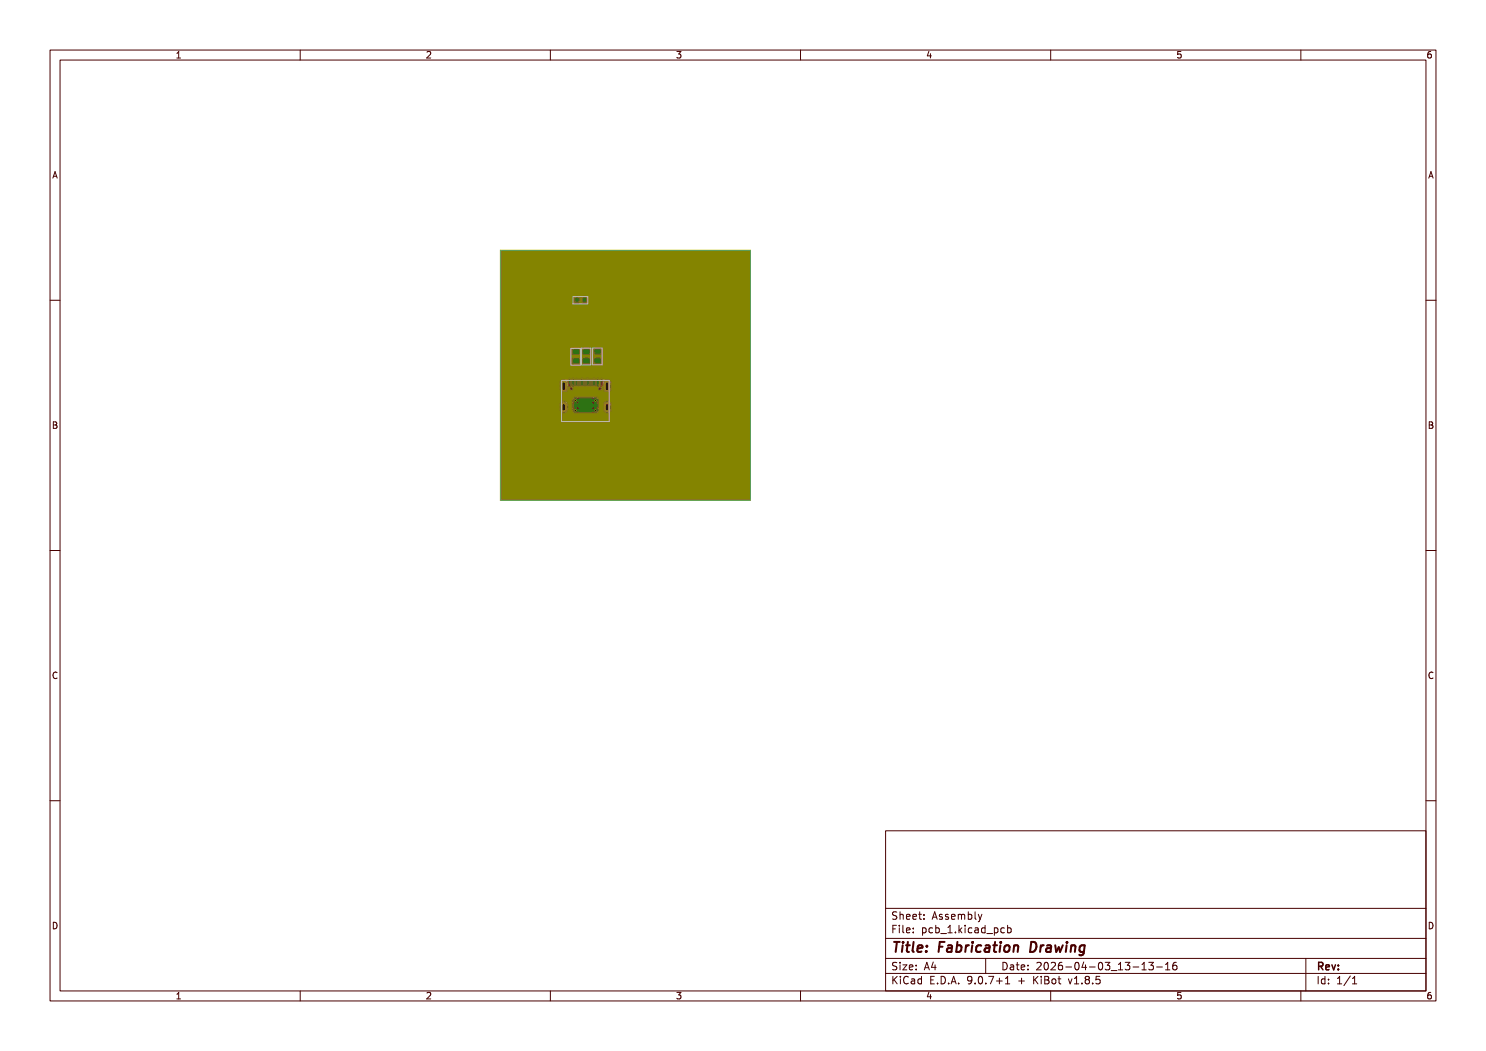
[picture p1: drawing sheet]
<svg xmlns="http://www.w3.org/2000/svg" width="297mm" height="210mm" viewBox="0 0 297 210" stroke-linecap="round" stroke-linejoin="round" font-family="sans-serif">
<g fill="#840000">
<path d="M118.8 71.7l1.1-.1 .2 .3v.6l-.3 .1h-1l-.1-.2z" fill-rule="evenodd"/>
<path d="M118.8 69.9l1.1-.1 .2 .2v.7l-.3 .1h-1l-.1-.2z" fill-rule="evenodd"/>
<path d="M116.5 71.7h1.2l.1 .2v.6l-.2 .2-1-.1-.2-.2z" fill-rule="evenodd"/>
<path d="M116.5 69.9l1.2-.1 .1 .3v.6l-.2 .1h-1l-.2-.2z" fill-rule="evenodd"/>
<path d="M115.6 75.8h.3v1.4h-.3z" fill-rule="evenodd"/>
<path d="M116.6 75.8h.3v1.4h-.3z" fill-rule="evenodd"/>
<path d="M117.1 75.8h.3v1.4h-.3z" fill-rule="evenodd"/>
<path d="M118.1 75.8h.3v1.4h-.3z" fill-rule="evenodd"/>
<path d="M119.1 75.8h.5v1.4h-.5z" fill-rule="evenodd"/>
<path d="M120 75.8h.5v1.4h-.5z" fill-rule="evenodd"/>
<path d="M118.6 75.8h.3v1.4h-.3z" fill-rule="evenodd"/>
<path d="M117.6 75.8h.3v1.4h-.3z" fill-rule="evenodd"/>
<path d="M116.1 75.8h.3v1.4h-.3z" fill-rule="evenodd"/>
<path d="M115.1 75.8h.3v1.4h-.3z" fill-rule="evenodd"/>
<path d="M114.3 75.8h.5v1.4h-.5z" fill-rule="evenodd"/>
<path d="M113.6 75.8h.5v1.4h-.5z" fill-rule="evenodd"/>
</g>
<path d="M112.7 76.7v1M112.7 81v.8" fill="none" stroke="#840000" stroke-width="1.3"/>
<g fill="#840000">
<circle cx="115" cy="80" r=".25"/>
<circle cx="115" cy="82" r=".25"/>
<circle cx="119" cy="80" r=".25"/>
<circle cx="119" cy="82" r=".25"/>
</g>
<path d="M114.6 79.6l.4-.1 4.2 .1 .3 .4-.1 2.2-.4 .3-4.2-.1-.3-.4v-2z" fill-rule="evenodd" fill="#840000"/>
<path d="M121.3 76.7v1M121.3 81v.8" fill="none" stroke="#840000" stroke-width="1.3"/>
<g fill="#840000">
<path d="M114.8 59.6h.8v.8h-.8z" fill-rule="evenodd"/>
<path d="M116.4 59.6h.8v.8h-.8z" fill-rule="evenodd"/>
<path d="M114.4 71.8l1.2-.1 .2 .2-.1 .6-.2 .2h-1l-.1-.2z" fill-rule="evenodd"/>
<path d="M114.4 69.9h1.2l.2 .2-.1 .6-.2 .2h-1l-.1-.3z" fill-rule="evenodd"/>
</g>
<g fill="#840000">
<circle cx="115" cy="69" r=".3"/>
<circle cx="117" cy="69" r=".3"/>
</g>
<path d="M115.2 60v4l-1.4 1.3v11.2M116.8 60v5l.8 .8h1.2l.6 .6v3.9M115 69l.1 1.4M115.1 72.2v.9l.6 .7v2.7M117 69l.1 .1v1.2M117.1 72.2v1.7l1.6 1.6v1M119.4 72.1v4.4l-.2 .2v.8l-.5 .5h-3.7l-.2-.2v-1.1l-.2-.2" fill="none" stroke="#840000" stroke-width=".2"/>
<path d="M100.5 50.6h49l-.1 48.9h-48.8l-.1-18.6h11v.2h.9v.5h-.9a1.16 1.16 0 0 0 .9 1.3v-1.1l.2 .2 .3-.2v1.1l.5-.2 .3-.5h.6l.5 .5h.6l.3-.5h2.6l.3 .5h.6l.5-.5h-.5v.5h-.5v-.5h-3.5v.5h-.4v-.5h-1.1l.1-.2h1a.15 .15 0 0 0 .2 .2 .15 .15 0 0 0 .2-.2h3.7a.15 .15 0 0 0 .2 .1 .15 .15 0 0 0 0-.2 .15 .15 0 0 0-.2 .1h-3.7l-.2-.1-.2 .1h-1v-.3h5.9l-.5-.4v.4h-.5v-.4l-.4 .4h-2.6l-.5-.4v.4h-.4v-.4l-.5 .4h-.5v-.1h-.9v-.5h.9v-.2h6.4v.2h.9v.5h-.9a1.16 1.16 0 0 0 .9 1.3v-1.1l.2 .2 .3-.2v1.1a1.16 1.16 0 0 0 .9-1.3h-.9v-.5h.9v-.2a1.15 1.15 0 0 0-.9-1v1l-.2-.2-.3 .2v-1a1.15 1.15 0 0 0-.9 1h-6.4l-.2-.7h.7l.5 .5h.6l.3-.5h2.6l.3 .5h.6l.5-.5h-.5v.5h-.5v-.5h-3.5v.5h-.4v-.5h-1.2l-.4-.2h1.6a.15 .15 0 0 0 .2 .2 .15 .15 0 0 0 .2-.2h3.7a.15 .15 0 0 0 .2 .1 .15 .15 0 0 0 0-.2 .15 .15 0 0 0-.2 .1h-3.7l-.2-.1-.2 .1h-1.6l-.3-.1v1l-.2-.2-.3 .2v-1a1.14 1.14 0 0 0-.9 1h-11v-1.2h19.2l-.5-.4v.4h-.5v-.4l-.4 .4h-2.6l-.5-.4v.4h-.4v-.4l-.5 .4h-13.8v-3.1h11v.3h.9v.5h-.9v.4a1.15 1.15 0 0 0 .9 1v-1l.2 .2 .3-.2v1l.4-.1a.88 .88 0 0 1 1.5-.1h4l.7-.5 .5 .2a.39 .39 0 0 1 .6 .3l.5 .2v-1l.2 .2 .3-.2v1a1.19 1.19 0 0 0 .9-1.4h-.9v-.5h.9v-.3a1.15 1.15 0 0 0-.9-1v1l-.2-.2-.3 .2v-1l-.6-.3-.1 1.1h-.2l-.2-1v-2.2l.6-.7v-.8l-.2-.3a.45 .45 0 0 1 .2-.7l-.1-1-.5-.5v-3l-1-1h-1.2l-.4-.5v-3.8l.3-.5v-.7a.71 .71 0 0 0-.6-.7l-.8 .1a.61 .61 0 0 1-.8-.1v2l.5-.2 .2 .1v4.3l1.1 1.1 1.2 .1 .3 .2-.1 2.7a.46 .46 0 0 1-.8 .1l-.5-.1v.9l-.3 .1v.3h-3.2l.2 .7-.2 .5v.8l1.2 1.5v1.1l-.1 .1h-.9l-.4 1.2-.1-.1v-1.1l-.7 .3v1l-.2-.2-.3 .2v-1a1.16 1.16 0 0 0-.9 1h-11v-6.5h14.3v-.7h.5v.7h1.6v-.8h-.4a.66 .66 0 0 1-.9 .1h-1.3l-.3 .2-.1 .5h-13.4v-9.8h13.8l.2 .5 .5 .2v-.7h-14.5v-.6l14.5 .1v-.8a.71 .71 0 0 0-.7 .7h-13.8z" fill-rule="evenodd" fill="#840000"/>
<g fill="#000">
<circle cx="114.1" cy="77.7" r=".3"/>
<circle cx="115" cy="69" r=".15"/>
<circle cx="115" cy="80" r=".15"/>
<circle cx="117" cy="69" r=".15"/>
<circle cx="119" cy="80" r=".15"/>
<circle cx="119.9" cy="77.7" r=".3"/>
<circle cx="115" cy="82" r=".15"/>
<circle cx="119" cy="82" r=".15"/>
</g>
<path d="M112.7 76.6v1.1M121.3 76.6v1.1M112.7 81v.8M121.3 81v.8" fill="none" stroke="#000" stroke-width=".5"/>
<path d="M112.7 76.7v1M112.7 81v.8" fill="none" stroke="#c2c200" stroke-width="1.3"/>
<g fill="#c2c200">
<circle cx="115" cy="80" r=".25"/>
<circle cx="115" cy="82" r=".25"/>
<circle cx="119" cy="80" r=".25"/>
<circle cx="119" cy="82" r=".25"/>
</g>
<path d="M121.3 76.7v1M121.3 81v.8" fill="none" stroke="#c2c200" stroke-width="1.3"/>
<g fill="#000">
<circle cx="114.1" cy="77.7" r=".3"/>
<circle cx="115" cy="80" r=".15"/>
<circle cx="119" cy="80" r=".15"/>
<circle cx="119.9" cy="77.7" r=".3"/>
<circle cx="115" cy="82" r=".15"/>
<circle cx="119" cy="82" r=".15"/>
</g>
<path d="M112.7 76.6v1.1M121.3 76.6v1.1M112.7 81v.8M121.3 81v.8" fill="none" stroke="#000" stroke-width=".5"/>
<g fill="#c2c2c2">
<circle cx="115" cy="69" r=".3"/>
<circle cx="117" cy="69" r=".3"/>
</g>
<g fill="#000">
<circle cx="115" cy="69" r=".15"/>
<circle cx="117" cy="69" r=".15"/>
</g>
<path d="M112.7 76.7v1M112.7 81v.8" fill="none" stroke="#008400" stroke-width="1.3"/>
<g fill="#008400">
<circle cx="115" cy="80" r=".25"/>
<circle cx="115" cy="82" r=".25"/>
<circle cx="119" cy="80" r=".25"/>
<circle cx="119" cy="82" r=".25"/>
</g>
<path d="M121.3 76.7v1M121.3 81v.8" fill="none" stroke="#008400" stroke-width="1.3"/>
<g fill="#008400">
<circle cx="115" cy="69" r=".3"/>
<circle cx="117" cy="69" r=".3"/>
</g>
<path d="M100.5 50.6h49l-.1 48.9h-48.8l-.1-18.6h11v.2h.9v.5h-.9a1.16 1.16 0 0 0 .9 1.3v-1.1l.2 .2 .3-.2v1.1l.5-.2 .3-.5h.6l.5 .5h.6l.3-.5h2.6l.3 .5h.6l.5-.5h-.5v.5h-.5v-.5h-3.5v.5h-.4v-.5h-1.1l.1-.2h1a.15 .15 0 0 0 .2 .2 .15 .15 0 0 0 .2-.2h3.7a.15 .15 0 0 0 .2 .1 .15 .15 0 0 0 0-.2 .15 .15 0 0 0-.2 .1h-3.7l-.2-.1-.2 .1h-1v-.3h5.9l-.5-.4v.4h-.5v-.4l-.4 .4h-2.6l-.5-.4v.4h-.4v-.4l-.5 .4h-.5v-.1h-.9v-.5h.9v-.2h6.4v.2h.9v.5h-.9a1.16 1.16 0 0 0 .9 1.3v-1.1l.2 .2 .3-.2v1.1a1.16 1.16 0 0 0 .9-1.3h-.9v-.5h.9v-.2a1.15 1.15 0 0 0-.9-1v1l-.2-.2-.3 .2v-1a1.15 1.15 0 0 0-.9 1h-6.4l-.2-.7h.7l.5 .5h.6l.3-.5h2.6l.3 .5h.6l.5-.5h-.5v.5h-.5v-.5h-3.5v.5h-.4v-.5h-1.2l-.4-.2h1.6a.15 .15 0 0 0 .2 .2 .15 .15 0 0 0 .2-.2h3.7a.15 .15 0 0 0 .2 .1 .15 .15 0 0 0 0-.2 .15 .15 0 0 0-.2 .1h-3.7l-.2-.1-.2 .1h-1.6l-.3-.1v1l-.2-.2-.3 .2v-1a1.14 1.14 0 0 0-.9 1h-11v-1.2h19.2l-.5-.4v.4h-.5v-.4l-.4 .4h-2.6l-.5-.4v.4h-.4v-.4l-.5 .4h-13.8v-3.1h11v.3h.9v.5h-.9v.4a1.15 1.15 0 0 0 .9 1v-1l.2 .2 .3-.2v1l.6-.4a.39 .39 0 0 1 .7-.1l.4-.3 .1-.4h4.6v.2a.75 .75 0 0 0 1 .4l.3 .4 .5 .2v-1l.2 .2 .3-.2v1a1.19 1.19 0 0 0 .9-1.4h-.9v-.5h.9v-.3a1.15 1.15 0 0 0-.9-1v1l-.2-.2-.3 .2v-1a1.3 1.3 0 0 0-.9 1.5l-.6 .2-.3 .3h-4.6a.68 .68 0 0 0-.9-.5 1.32 1.32 0 0 0-.9-1.5v1l-.2-.2-.3 .2v-1a1.15 1.15 0 0 0-.9 1h-11z" fill-rule="evenodd" fill="#008400"/>
<g fill="#000">
<circle cx="114.1" cy="77.7" r=".3"/>
<circle cx="115" cy="69" r=".15"/>
<circle cx="115" cy="80" r=".15"/>
<circle cx="117" cy="69" r=".15"/>
<circle cx="119" cy="80" r=".15"/>
<circle cx="119.9" cy="77.7" r=".3"/>
<circle cx="115" cy="82" r=".15"/>
<circle cx="119" cy="82" r=".15"/>
</g>
<path d="M112.7 76.6v1.1M121.3 76.6v1.1M112.7 81v.8M121.3 81v.8" fill="none" stroke="#000" stroke-width=".5"/>
<path d="M112.7 76.7v1M112.7 81v.8" fill="none" stroke="#c2c200" stroke-width="1.3"/>
<g fill="#c2c200">
<circle cx="115" cy="80" r=".25"/>
<circle cx="115" cy="82" r=".25"/>
<circle cx="119" cy="80" r=".25"/>
<circle cx="119" cy="82" r=".25"/>
</g>
<path d="M121.3 76.7v1M121.3 81v.8" fill="none" stroke="#c2c200" stroke-width="1.3"/>
<g fill="#000">
<circle cx="114.1" cy="77.7" r=".3"/>
<circle cx="115" cy="80" r=".15"/>
<circle cx="119" cy="80" r=".15"/>
<circle cx="119.9" cy="77.7" r=".3"/>
<circle cx="115" cy="82" r=".15"/>
<circle cx="119" cy="82" r=".15"/>
</g>
<path d="M112.7 76.6v1.1M121.3 76.6v1.1M112.7 81v.8M121.3 81v.8" fill="none" stroke="#000" stroke-width=".5"/>
<g fill="#c2c2c2">
<circle cx="115" cy="69" r=".3"/>
<circle cx="117" cy="69" r=".3"/>
</g>
<g fill="#000">
<circle cx="115" cy="69" r=".15"/>
<circle cx="117" cy="69" r=".15"/>
</g>
<path d="M100 50h50v50h-50z" fill="none" stroke="#c2c200" stroke-width=".2"/>
<path d="M100 50h50v50h-50z" fill-rule="evenodd" fill="#840084"/>
<path d="M100 50h50v50h-50z" fill="none" stroke="#4ca06c" stroke-width=".2"/>
<path d="M100 50h50v50h-50z" fill-rule="evenodd" fill="#848400"/>
<path d="M100 50h50v50h-50z" fill="none" stroke="#4ca06c" stroke-width=".2"/>
<path d="M114.5 59.3h3v1.4h-3zM112.2 76h9.5v8.3h-9.5zM114.1 69.6h1.9v3.4h-1.9zM116.2 69.6h1.9v3.3h-1.9zM118.4 69.5h1.9v3.4h-1.9z" fill="none" stroke="#c2c2c2" stroke-width=".2"/>
<g fill="none" stroke="#480000" stroke-width=".2">
<path d="M10 10h277v190h-277zM12 12h273v186h-273zM35.3 11.6h.8M35.3 10.7l.4-.4v1.3M60 10v2M85.3 10.4l.5-.1 .3 .4-.8 .9h.8M110 10v2M135.3 10.3h.8l-.4 .5 .3 .1v.6l-.2 .1-.5-.1M160 10v2M185.7 10.2l-.4 1h.9M186 10.7v.9M210 10v2"/>
<path d="M236 10.3h-.6l-.1 .6 .2-.1 .5 .1 .1 .1-.1 .5-.2 .1-.5-.1M260 10v2M286 10.3l-.4 .1-.2 .2-.1 .7 .3 .3 .4-.1 .1-.5-.1-.1-.4-.1-.3 .2M10.6 35.6l.4-1.3 .4 1.3M10.7 35.2h.6M285.6 35.6l.4-1.3 .4 1.3M285.7 35.2h.6M10 60h2M285 60h2M10.7 84.3h.4l.2 .2-.2 .4 .2 .1 .1 .3-.2 .3h-.5zM10.7 84.9h.4M285.7 84.3h.4l.2 .2-.2 .4 .2 .1 .1 .3-.2 .3h-.5z"/>
<path d="M285.7 84.9h.4M10 110h2M285 110h2M11.4 134.4a.62 .62 0 0 0-.9 .5 .62 .62 0 0 0 .7 .7l.2-.1M286.4 134.4a.62 .62 0 0 0-.9 .5 .62 .62 0 0 0 .7 .7l.2-.1M10 160h2M285 160h2M177 166h108v32h-108zM10.7 184.3a.66 .66 0 0 1 .7 .6 .66 .66 0 0 1-.7 .7zM35.3 198.7l.4-.4v1.3M35.3 199.6h.8M60 198v2"/>
<path d="M85.3 198.4l.5-.1 .3 .4-.8 .9h.8M110 198v2M135.3 198.3h.8l-.4 .5 .3 .1v.6l-.2 .1-.5-.1M160 198v2M177 194.5h108M177 191.5h108M177 187.5h108M177 181.5h108M178.5 195.1v1.5M178.5 185.6h.5M178.7 195.7l.6 .9M179.2 184.9h-.7v1.5"/>
<path d="M179.2 192.4l-.5-.1-.2 .1v.5l.6 .3 .1 .3-.2 .3-.6-.1M179.2 182.3l-.5-.1-.2 .1v.5l.6 .3 .1 .3-.2 .3-.6-.1M179.3 195.1l-.8 .9M179.7 184.9v.1M179.7 185.4v1M179.9 182.2v1.5M179.9 192.3v.1M179.9 192.8v1M179.9 182.8l.2-.1 .4 .1v.9M180 195.1v.1M180 195.6v1M180.5 192.8h.7l-.7 1h.7"/>
<path d="M180.5 184.9v1.3l.2 .2M181.2 185.9l.7-.2-.1-.2-.4-.1-.2 .2v.7h.6M181.2 183.2l.7-.1-.1-.3-.4-.1-.2 .2v.7h.6M181.5 195.2a.71 .71 0 0 0-1 .5 .71 .71 0 0 0 .7 .9l.3-.1M181.7 193.3l.8-.1-.1-.3-.4-.1-.3 .2 .1 .7h.6M182.2 195.7h.5l.1 .9M182.5 183.2l.7-.1-.1-.3-.4-.1-.2 .2v.7h.6M182.5 186.3v.1M182.5 185.5v.1M182.8 196h-.5l-.2 .2 .2 .4 .5-.1M183.1 193.7v.1M183.1 192.9v.1"/>
<path d="M183.6 182.7h.6M183.8 182.2v1.3l.4 .2M184.2 195.7l-.5-.1-.2 .3 .1 .6h.6M184.2 195.1v1.5M184.4 185.5l.4-.1 .3 .3-.1 .6h-.6M184.4 185.4v1.5M184.7 183.6v.1M184.7 182.8v.1M184.7 193.8l.5-1.5 .5 1.5M184.9 193.4h.7M185.7 198.2l-.4 1h.9M186 198.7v.9"/>
<path d="M186 195.8h.5M186.3 183.7l.5-1.5 .5 1.5M186.4 185.5l-.4-.1-.3 .3 .1 .6h.6M186.5 183.3h.7M186.5 192.2l-.3 1.1h.9M186.7 195.1h-.7v1.5h.7M186.9 192.8v1M187 185.5l.5-.1 .2 .3-.1 .6h-.6M187 184.9v1.5M187.4 196.5v.1M188 186.5h1.2M188.1 195.1a.76 .76 0 0 1 .9 .7 .76 .76 0 0 1-.9 .8z"/>
<path d="M188.3 182.8l-.3-.1-.3 .2 .1 .2 .5 .2v.3h-.6M189.5 186.4h.8M189.5 185.3l.4-.4v1.5M189.5 182.8l-.3-.1-.2 .2v.2l.5 .2v.3h-.5M189.6 196.5v.1M190.1 196.6l.5-1.5 .5 1.5M190.2 183.2l.7-.1-.1-.3-.4-.1-.2 .2v.7h.6M190.2 196.2h.8M191 186.3v.1M191.5 182.8l.5-.1 .2 .2M191.5 182.7v1M191.6 196.5v.1"/>
<path d="M191.7 184.9v1.5M191.8 185.8l.4 .6M192.2 182.9l.2-.2 .3 .1 .1 .9M192.2 182.9v.8M192.2 185.4l-.5 .6M192.9 184.9v.1M192.9 185.4v1M193.5 182.8l.5-.1 .2 .3-.1 .6h-.6M193.5 182.2v1.5M194.2 185.5l-.4-.1-.3 .3 .2 .6h.5M194.2 195.7l-.2 .3h-.3l-.3-.3 .1-.5 .5-.1 .2 .1a.99 .99 0 0 1-.4 1.4h-.3M194.9 196.5v.1"/>
<path d="M194.9 182.2v1.3l.2 .2M194.9 185.5h.6v.9M195.5 185.7l-.5 .1-.2 .2 .2 .4 .5-.1M195.5 182.7l.4 1M195.7 195.2l.2-.1a.8 .8 0 0 1 .5 .7 .8 .8 0 0 1-.5 .8l-.2-.1-.2-.5zM195.9 183.7l-.4 .5M196.2 182.7l-.3 1M196.9 185.5l-.4-.1-.3 .3 .1 .6h.6M196.9 184.9v1.5M197 191.5v3M197 196.5v.1M197.2 186.5h1.2"/>
<path d="M197.6 195.1h1l-.6 1.5M198.7 185.5l.5-.1 .3 .3-.2 .6h-.6M198.7 185.4v1.5M199.2 196h1.1M199.7 195.4v1.2M200.5 192.3a.76 .76 0 0 1 .8 .7 .76 .76 0 0 1-.8 .8zM200.7 185.5l-.4-.1-.3 .3 .2 .6h.5M201 196.6h.8M201 195.5l.4-.4v1.5M201.4 185.5l.4-.1 .3 .3-.1 .6h-.6M201.4 184.9v1.5M202 192.9h.5l.1 .9"/>
<path d="M202.6 193.2h-.5l-.2 .2 .2 .4 .5-.1M203.1 192.8h.6M203.3 192.3v1.3l.4 .2M203.6 196h1.1M204.1 193.3l.7-.1-.1-.3-.4-.1-.2 .2 .1 .7h.5M204.2 195.4v1.2M205.5 193.7v.1M205.5 192.9v.1M206.6 195.1v1.5M206.8 195.7l.7 .9M207.2 192.4l.6-.1 .3 .4-.9 1.1h.9M207.5 195.1l-.9 .9"/>
<path d="M208.1 195.1v.1M208.1 195.6v1M208.8 195.1l.7 .1 .1 .3-.3 .3a.4 .4 0 0 1 .4 .4 .4 .4 0 0 1-.3 .4h-.6zM208.8 195.8h.5M208.9 192.4l.1-.1a.8 .8 0 0 1 .5 .7 .8 .8 0 0 1-.5 .8 1 1 0 0 1-.1-1.4zM210 198v2M210.1 192.4l.6-.1 .3 .4-1 1.1h1M210.4 195.7l.3-.1 .3 .3v.4l-.3 .3-.3-.1-.2-.2zM211.5 195.6h.5M211.7 195.1v1.3l.3 .2M212.2 192.3l-.4 .1a1.01 1.01 0 0 0 0 1.4l.5-.1 .1-.5-.3-.3h-.3l-.3 .3M213 193.2h1.2"/>
<path d="M213.5 195.6l.4 1 .3-1M214.7 196.6h.9M214.7 195.5l.5-.4v1.5M215 192.4l.2-.1a.8 .8 0 0 1 .5 .7 .8 .8 0 0 1-.5 .8l-.2-.1-.2-.5zM216.2 196.5v.1M216.6 192.2l-.4 1.1h1M217 192.8v1M217.2 195.7l-.3 .3v.3l.3 .3h.3l.2-.3v-.3l-.2-.3M217.2 195.7l-.3-.3 .3-.3h.3l.2 .3-.2 .3M217.2 195.7h.3M217.7 193.2h1.2M218.4 196.5v.1"/>
<path d="M219.7 192.4l.2-.1a.8 .8 0 0 1 .5 .7 .8 .8 0 0 1-.5 .8l-.2-.1-.2-.5zM219.8 195.1h-.7l-.1 .7 .2-.1h.5l.2 .3-.1 .5-.2 .1-.6-.1M220.9 192.3h.9l-.5 .6 .4 .1v.7l-.2 .1-.6-.1M222.1 193.9h1.1M223.5 193.8h.9M223.5 192.7l.5-.4v1.5M224.9 192.3h.9l-.5 .6 .4 .1v.7l-.2 .1-.6-.1M226.5 193.2h1.1M228.2 193.8h.9M228.2 192.7l.5-.4v1.5M229.6 192.3h.9l-.5 .6 .5 .1v.7l-.3 .1-.6-.1M231.2 193.2h1.1"/>
<path d="M233 193.8h.8M233 192.7l.4-.4v1.5M235.1 192.3l-.4 .1a1.01 1.01 0 0 0 0 1.4l.5-.1v-.5l-.2-.3h-.3l-.3 .3M236 198.3h-.6l-.1 .6 .2-.1 .5 .1 .1 .1-.1 .5-.2 .1-.5-.1M260 198v2M261 191.5v6.5M263.5 195.1v1.5M264.8 195.7l-.4-.1-.3 .3 .1 .6h.6M264.8 195.1v1.5M265.5 196.5v.1M265.5 195.7v.1M267.3 196.6h.9"/>
<path d="M267.3 195.5l.4-.4v1.5M269.9 195l-1.3 2M270.3 196.6h.9M270.3 195.5l.4-.4v1.5M285.7 184.3a.66 .66 0 0 1 .7 .6 .66 .66 0 0 1-.7 .7zM286 198.3l-.4 .1-.2 .2-.1 .8 .3 .2 .4-.1 .1-.5-.1-.1-.4-.1-.3 .2"/>
</g>
<path d="M263.6 193.1l.7-.1 .1-.2-.1-.4-.2-.1h-.5v1.5M263.9 193.1l.5 .7M265 193.3l.7-.2-.1-.2-.4-.1-.2 .2 .1 .7h.5M266.2 192.8l.4 1 .3-1M267.5 193.6v.2M267.5 192.9v.1" fill="none" stroke="#480000" stroke-width=".3"/>
<g fill="none" stroke="#480000" stroke-width=".4">
<path d="M178.7 188.2h1.1M179.3 188.2l-.3 2M180.4 188.9l-.1 1.3M180.5 188.2v.2M181.1 188.9h.7M181.5 188.2l-.3 1.7 .1 .2 .4 .1M182.6 188.2l-.2 1.7 .2 .3M183.4 189.5l1-.1-.1-.4h-.7l-.3 .9 .3 .3 .6-.1M185.1 190v.2M185.3 189l-.1 .2M187.7 189.2h.7M188.8 188.2h-1l-.2 2"/>
<path d="M189.5 189h.7v1.2M190.3 189.4h-.7a.4 .4 0 0 0-.3 .4 .4 .4 0 0 0 .2 .4l.7-.1M191.3 189h.7l.2 .3-.1 .5a.65 .65 0 0 1-1 .3M191.4 188.2l-.3 2M193.1 188.9l-.2 1.3M193.7 188.9l-.4 .1-.3 .3M194.3 188.9l-.1 1.3M194.4 188.2v.2M196.1 189a.66 .66 0 0 0-1 .3v.5l.1 .3h.8M197 189h.7v1.2M197.8 189.4h-.7a.4 .4 0 0 0-.3 .4 .4 .4 0 0 0 .2 .4l.7-.1M198.5 188.9h.8"/>
<path d="M198.9 188.2l-.2 1.7v.2l.4 .1M199.9 188.9l-.1 1.3M200 188.2v.2M200.9 189.1a.52 .52 0 0 1 .5-.2 .52 .52 0 0 1 .4 .4l-.1 .5a.55 .55 0 0 1-.5 .4 .55 .55 0 0 1-.5-.4zM202.7 189.1a.49 .49 0 0 1 .8 .1l-.1 1M202.7 188.9l-.2 1.3M206.1 188.2a.96 .96 0 0 1 1.1 .6 .96 .96 0 0 1-.3 1.1l-.6 .3h-.4zM208 188.9l-.1 1.3M208.6 188.9l-.4 .1-.2 .3M209.3 189h.7v1.2M210.1 189.4h-.7a.4 .4 0 0 0-.3 .4 .4 .4 0 0 0 .2 .4l.7-.1M210.9 188.9l.2 1.3 .5-.9 .3 .9 .5-1.3"/>
<path d="M213.2 188.9l-.2 1.3M213.3 188.2l-.1 .2M214.1 189.1a.49 .49 0 0 1 .9 .1l-.2 1M214.1 188.9l-.1 1.3M216.8 189a.66 .66 0 0 0-1 .3l-.1 .5 .2 .3h.7M216.8 188.9l-.3 1.8a.57 .57 0 0 1-.8 .1"/>
</g>
<text font-size="2.7" fill="#fff" x="178" y="190.3">Title: Fabrication Drawing</text>
<g font-size="2" fill="#fff">
<text x="178" y="183.8">Sheet: Assembly</text>
<text x="178" y="186.5">File: pcb_1.kicad_pcb</text>
<text x="178" y="193.9">Size: A4</text>
<text x="178" y="196.7">KiCad E.D.A. 9.0.7+1 + KiBot v1.8.5</text>
<text x="200" y="193.9">Date: 2026-04-03_13-13-16</text>
<text x="263" y="196.7">Id: 1/1</text>
<text x="263" y="193.9">Rev:</text>
</g>
<g font-size="1.7" fill="#fff">
<text x="35" y="11.6">1</text>
<text x="85" y="11.6">2</text>
<text x="135" y="11.6">3</text>
<text x="185" y="11.6">4</text>
<text x="235" y="11.6">5</text>
<text x="285" y="11.6">6</text>
<text x="10.5" y="35.6">A</text>
<text x="285.5" y="35.6">A</text>
<text x="10.5" y="85.6">B</text>
<text x="285.5" y="85.6">B</text>
<text x="10.5" y="135.6">C</text>
<text x="285.5" y="135.6">C</text>
<text x="10.5" y="185.6">D</text>
<text x="285.5" y="185.6">D</text>
<text x="35" y="199.7">1</text>
<text x="85" y="199.7">2</text>
<text x="135" y="199.7">3</text>
<text x="185" y="199.7">4</text>
<text x="235" y="199.7">5</text>
<text x="285" y="199.7">6</text>
</g>
</svg>
